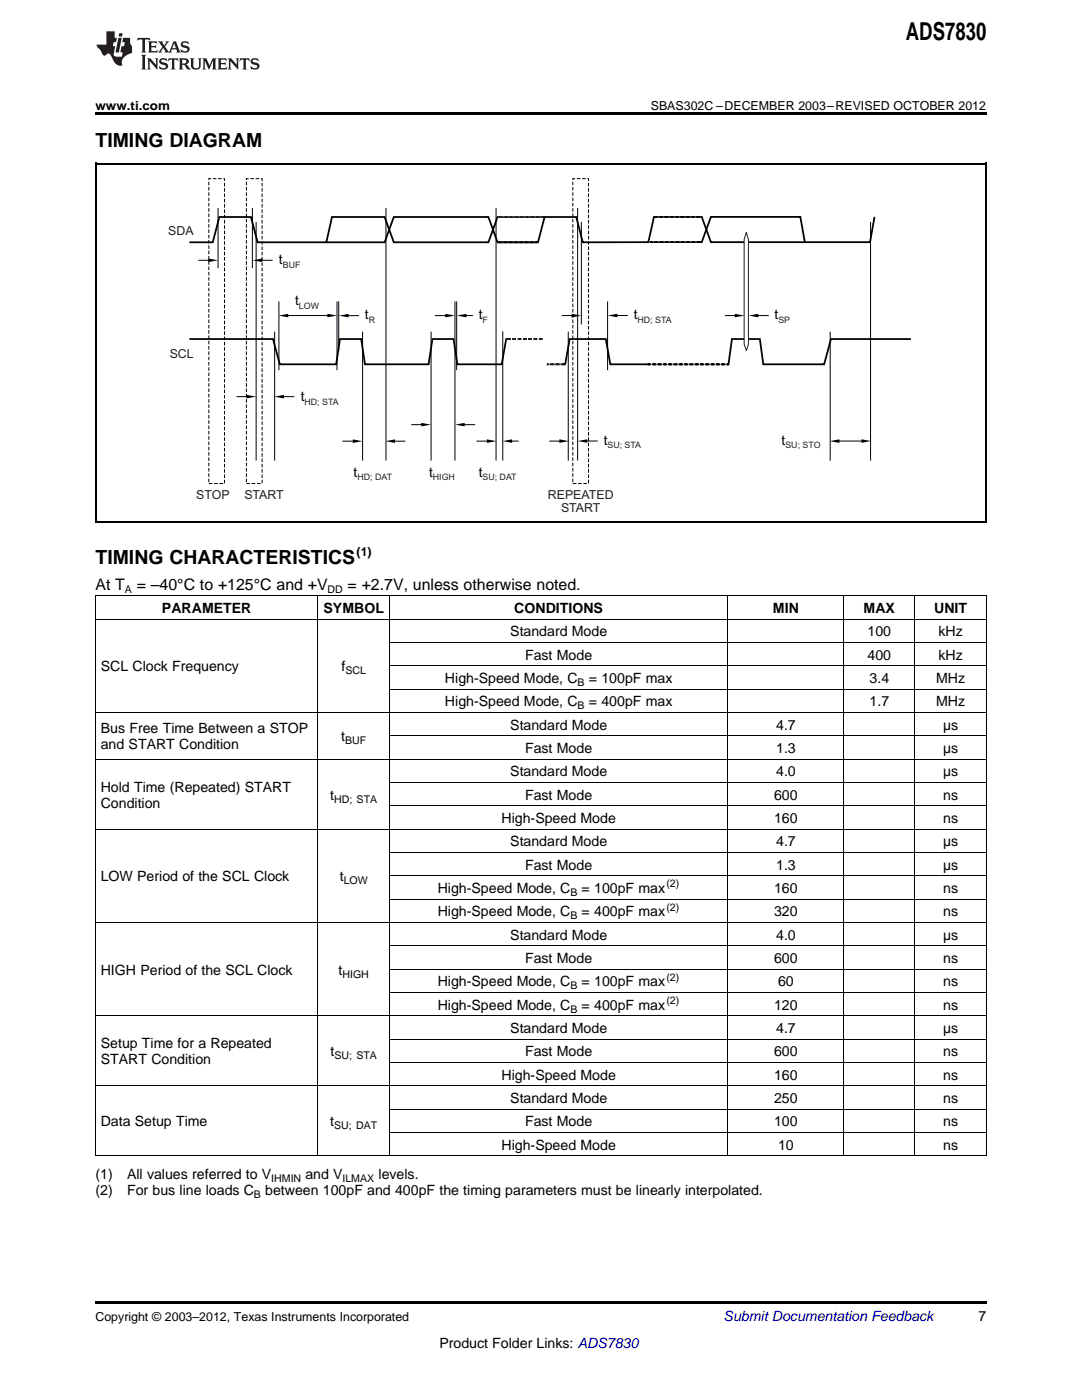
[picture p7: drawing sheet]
<svg xmlns="http://www.w3.org/2000/svg" width="216mm" height="279mm" viewBox="0 0 216 279" stroke-linecap="round" stroke-linejoin="round" font-family="sans-serif">
<path d="M37.8 67.7h16.7l1.3 5h11.3l.7-5h4.3l.7 5h12.7l.8-5h4.2l.8 5h8.8l.9-5h7.2l.9 5h3.7l.9-5h7.2l.9 5h23.6l.6-5h5.6l.7 5h12.1l1.4-5h16" fill="none" stroke="#000" stroke-width=".35"/>
<g fill="none" stroke="#000" stroke-width=".2">
<path d="M39.6 51.9h2.7M51.1 44.3v47.6M51.6 51.9h2.8M47.2 79.2h2.7M56 79.2h2.7M56.8 63h9.2M68.8 63h2.8M86.8 63h2.8M92.4 63h2M112.1 63h2.7M122.5 63h2.8M144.6 63h2.7"/>
<path d="M150.6 63h2.8M68.3 88h2.8M78.1 88h2.8M82.1 84.7h2.7M92 84.7h2.8M95.1 88h2.7M101.5 88h2M109.6 88h2.7M116.5 88h2.8M166.8 88h5.8"/>
</g>
<g fill="#000">
<path d="M41.6 51.6l1.9 .3-1.9 .4zM50.4 51.9l1.9-.3v.7zM49.2 78.8l1.9 .4-1.9 .3zM54.7 79.2l2-.4v.7zM55.6 63l1.9-.4v.7zM65.3 62.6l1.9 .4-1.9 .3zM67.6 63l1.9-.4v.7zM88.9 62.6l1.9 .4-1.9 .3zM91.2 63l1.9-.4v.7zM114.1 62.6l1.9 .4-1.9 .3zM121.3 63l1.9-.4v.7zM146.6 62.6l1.9 .4-1.9 .3z"/>
<path d="M149.4 63l1.9-.4v.7zM70.4 87.7l1.9 .3-1.9 .4zM76.9 88l1.9-.3v.7zM84.1 84.4l1.9 .3-1.9 .4zM90.8 84.7l1.9-.3v.7zM97.1 87.7l2 .3-2 .4zM100.3 88l1.9-.3v.7zM111.6 87.7l1.9 .3-1.9 .4zM115.3 88l1.9-.3v.7zM165.6 88l1.9-.3v.7zM171.9 87.7l1.9 .3-1.9 .4z"/>
</g>
<g fill="#fff">
<path d="M101.2 67.3h11.3v6.2h-11.3z"/>
<path d="M129.1 67.3h16v6.2h-16z"/>
<path d="M101 67.7h7.2z"/>
</g>
<path d="M101 67.7h7.2z" fill="none" stroke="#231f20" stroke-width=".35" stroke-dasharray=".7 .4" stroke-linecap="butt"/>
<path d="M109.1 72.7h3.7z" fill="#fff"/>
<path d="M109.1 72.7h3.7z" fill="none" stroke="#231f20" stroke-width=".35" stroke-dasharray=".7 .4" stroke-linecap="butt"/>
<path d="M129 72.7h16.4z" fill="#fff"/>
<path d="M129 72.7h16.4z" fill="none" stroke="#000" stroke-width=".35" stroke-dasharray=".7 .4" stroke-linecap="butt"/>
<path d="M108.5 43.3h-9.2l-1.8 5.1h-18.9l-1.9-5.1h-10.5l-1.1 5.1h-13.7l-1.3-5.1h-6.3l-1.3 5.1h-4.7" fill="none" stroke="#000" stroke-width=".35"/>
<g fill="#fff">
<path d="M99.5 42.8h9l-1.6 6h-8.4z"/>
<path d="M99.4 43.3h9.5z"/>
</g>
<path d="M99.4 43.3h9.5z" fill="none" stroke="#231f20" stroke-width=".35" stroke-dasharray=".7 .4" stroke-linecap="butt"/>
<path d="M99.3 48.4h7.9z" fill="#fff"/>
<path d="M99.3 48.4h7.9z" fill="none" stroke="#231f20" stroke-width=".35" stroke-dasharray=".7 .4" stroke-linecap="butt"/>
<path d="M129.4 48.3h10.6l1.9-5h17.8l.9 5M174.5 43.3l-.9 5h-31.7l-1.9-5h-9.5l-1.1 5-13.1 .1-1.3-5.1h-6.3l-1.4 5.1h-8l-1.8-5.1h-18.9l-1.9 5.1h-11.6" fill="none" stroke="#000" stroke-width=".35"/>
<g fill="#fff">
<path d="M130.7 42.1l9.1-.1v2.4h-9.1z"/>
<path d="M129.9 47l9.9-.2v2.5h-10.5z"/>
<path d="M130.7 43.3h9.2z"/>
</g>
<path d="M130.7 43.3h9.2z" fill="none" stroke="#000" stroke-width=".35" stroke-dasharray=".7 .4" stroke-linecap="butt"/>
<path d="M129.7 48.3h10.2z" fill="#fff"/>
<path d="M129.7 48.3h10.2z" fill="none" stroke="#000" stroke-width=".35" stroke-dasharray=".7 .4" stroke-linecap="butt"/>
<g fill="none" stroke="#000" stroke-width=".2">
<path d="M43.5 41.5v12M50.4 41.5v12M77 41.5v50.4M99 41.5v50.4M115.3 41.5v50.4M116 44.3v20.4M173.7 44.3v47.6M54.8 66.2v25.7M55.7 60.2v13.7M67.2 60.2v13.7M67.6 60.1v9.9M72.4 66.2v25.7"/>
<path d="M86 66.2v25.7M90.8 60.1v31.8M91.1 60.2v13.7M100.3 66.1v25.8M113.4 66.2v25.7M121.2 60.2v13.7M165.7 66.2v25.7"/>
</g>
<path d="M148.9 46.4l.4 1.4v20.9l-.4 1.3-.4-1.3v-20.9z" fill="#fff"/>
<path d="M148.9 46.4l.4 1.4v20.9l-.4 1.3-.4-1.3v-20.9z" fill="none" stroke="#231f20" stroke-width=".2"/>
<path d="M41.7 35.7h3.1v60.8h-3.1zM49.2 35.7h3.1v60.8h-3.1zM114.3 35.7h3.1v60.8h-3.1z" fill="none" stroke="#000" stroke-width=".2" stroke-dasharray=".7 .4" stroke-linecap="butt"/>
<g fill="#231f20">
<path d="M27.5 7.6l-.1 .5 .4-.2h.6v.1v2.1l-.2 .4h1l-.3-.4v-2.1l.1-.1h.5l.5 .2-.2-.5zM29.5 8.3l.2 .3v1.5l-.2 .4h1.8l.2-.6a1.04 1.04 0 0 1-1.3 .2v-.7h.6l.3 .2v-.6l-.3 .2h-.6v-.6l.8-.1 .4 .3-.2-.5zM31.5 8.3l.9 1.1-.9 1.1h.8l-.2-.2 .5-.7 .4 .7-.2 .2h1.5l-.1-.2 .1-.4h.9l.1 .4-.2 .2h1l-.3-.3-.7-1.9h-.5l-.9 2-.8-1 .9-1h-.8l.1 .3-.3 .5-.4-.6 .2-.2zM34.7 8.6l.4 1h-.7zM36.3 8.4a.63 .63 0 0 0-.2 .7 .63 .63 0 0 0 .6 .4l.6 .2 .1 .2a.75 .75 0 0 1-.7 .4 .75 .75 0 0 1-.6-.5l.1 .7 .1-.1a1.11 1.11 0 0 0 1.5-.6 1.13 1.13 0 0 0-1.2-.8l-.1-.4a1.04 1.04 0 0 1 1.2 .2l-.2-.5-.1 .1-.5-.2zM28.2 10.9l.2 .4v2.2l-.2 .4h1l-.3-.4v-2.2l.3-.4zM29.3 11.6l.3 .4v1.5l-.3 .4h.8l-.2-.4v-1.3l1.5 1.7v-1.9l.2-.4h-.7l.2 .4v.9l-1.1-1.3zM32 11.8a.62 .62 0 0 0-.2 .7 .62 .62 0 0 0 .6 .4l.6 .1 .1 .3a.76 .76 0 0 1-.7 .3 .76 .76 0 0 1-.6-.4l.1 .7 .1-.1a1.11 1.11 0 0 0 1.5-.6 1.13 1.13 0 0 0-1.2-.8l-.1-.4a1.04 1.04 0 0 1 1.2 .2l-.2-.6-.1 .1-.5-.1zM33.7 11.6l-.2 .6a.61 .61 0 0 1 .8-.3v1.6l-.2 .4h.9l-.2-.4v-1.6a.63 .63 0 0 1 .8 .3l-.2-.6zM35.6 11.6l.3 .4v1.5l-.3 .4h1l-.2-.2v-.8l.5 .2a.76 .76 0 0 0 1.2 .7l-1-1a.58 .58 0 0 0 .6-.5 .58 .58 0 0 0-.5-.6zM36.4 11.9h.1a.45 .45 0 0 1 .5 .1 .45 .45 0 0 1 .1 .5l-.7 .2zM37.9 11.6l.2 .2a2.17 2.17 0 0 0 .3 1.9 .99 .99 0 0 0 1.6-.6v-1.1l.2-.4h-.7l.2 .2a1.92 1.92 0 0 1-.2 1.8 .6 .6 0 0 1-.9-.5v-1.1l.2-.4zM40.4 11.6l.2 .4v1.5l-.2 .4h.7l-.2-.4v-1.4l.8 1.8 .8-1.8v1.4l-.2 .4h.9l-.2-.4v-1.5l.2-.4h-.8l-.6 1.5-.6-1.5zM43.4 11.6l.2 .4v1.5l-.2 .4h1.8l.2-.6a1.04 1.04 0 0 1-1.3 .1v-.6h.5l.4 .2v-.6l-.4 .2h-.5v-.7h.8l.3 .3-.1-.6zM45.5 11.6l.2 .4v1.5l-.2 .4h.7l-.2-.4v-1.3l1.5 1.7v-1.9l.2-.4h-.7l.2 .4v.9l-1.1-1.3zM47.9 11.6l-.1 .6a.61 .61 0 0 1 .8-.3v1.6l-.3 .4h1l-.3-.4 .1-1.6a.63 .63 0 0 1 .7 .3l-.1-.6zM50.2 11.8a.62 .62 0 0 0-.2 .7 .62 .62 0 0 0 .6 .4l.6 .1 .2 .3a.76 .76 0 0 1-.8 .3 .76 .76 0 0 1-.6-.4l.1 .7 .2-.1a1.11 1.11 0 0 0 1.5-.6 1.13 1.13 0 0 0-1.3-.8l-.1-.4a1.04 1.04 0 0 1 1.2 .2l-.1-.6-.2 .1-.5-.1z"/>
<path d="M21.2 6.3v2.6h-1.9l.1 .4 .7 .9a.91 .91 0 0 0 1 .8 .56 .56 0 0 1 .5-.3 .56 .56 0 0 1 .5 .3l.4 .8a1.53 1.53 0 0 0 1.9 1.2 1.54 1.54 0 0 1 1-2.1l.9-.3v-1.4a1.52 1.52 0 0 1-.3-1.6h-1.4l-.2 .8h.5l-.2 .8h-.4l-.2 1v.2l.4 .1-.2 .8a1.93 1.93 0 0 1-1.6-.3l.3-1.8h-.5l.2-.8h.4l.2-.8h-.4v-1.3zM23.6 7.6l-.6 2.9h.7l.6-2.9zM23.8 6.6l-.1 .7h.6l.2-.7z"/>
</g>
<path d="M19 22.5h177.8v.5h-177.8zM19 259.7h177.8v.5h-177.8z" fill="#000"/>
<g fill="none" stroke="#000" stroke-width=".2">
<path d="M19 118.9h177.8M19.1 119v111.7M63.4 119v111.7M77.7 119v111.7M145.2 119v111.7M168.3 119v111.7M182.5 119v111.7M196.8 119v111.7M19 123.6h177.8M77.7 137.5h119.1M77.7 132.9h119.1M77.7 128.2h119.1"/>
<path d="M19 151.5h177.8M19 142.2h177.8M77.7 156.2h119.1M77.7 146.8h119.1M19 165.5h177.8M77.7 179.4h119.1M77.7 174.8h119.1M77.7 170.1h119.1M77.7 160.8h119.1M19 184.1h177.8M77.7 198.1h119.1M77.7 193.4h119.1"/>
<path d="M77.7 188.8h119.1M19 216.7h177.8M19 202.7h177.8M77.7 212h119.1M77.7 207.4h119.1M19 230.7h177.8M77.7 226h119.1M77.7 221.4h119.1"/>
</g>
<path d="M19 32.6h177.8M19.2 32.5v71.9M196.7 32.5v71.9M19 104.2h177.8" fill="none" stroke="#000" stroke-width=".35"/>
<text font-size="4.9" x="180.8" y="7.9">ADS7830</text>
<g font-size="3.9">
<text x="19" y="29.3">TIMING DIAGRAM</text>
<text x="19" y="112.5">TIMING CHARACTERISTICS</text>
</g>
<g font-size="3.2">
<text x="19" y="117.7">At T</text>
<text x="27.3" y="117.7">= –40°C to +125°C and +V</text>
<text x="69.4" y="117.7">= +2.7V, unless otherwise noted.</text>
</g>
<g font-size="2.8">
<text x="32.3" y="122.3">PARAMETER</text>
<text x="64.6" y="122.3">SYMBOL</text>
<text x="102.6" y="122.3">CONDITIONS</text>
<text x="154.2" y="122.3">MIN</text>
<text x="172.3" y="122.3">MAX</text>
<text x="186.4" y="122.3">UNIT</text>
<text x="101.8" y="127">Standard Mode</text>
<text x="104.8" y="131.7">Fast Mode</text>
<text x="173.1" y="127">100</text>
<text x="173.1" y="131.7">400</text>
<text x="187.3" y="127">kHz</text>
<text x="187.3" y="131.7">kHz</text>
<text x="20.1" y="134">SCL Clock Frequency</text>
<text x="68.2" y="134">f</text>
<text x="88.8" y="136.3">High-Speed Mode, C</text>
<text x="117.5" y="136.3">= 100pF max</text>
<text x="173.5" y="136.3">3.4</text>
<text x="186.8" y="136.3">MHz</text>
<text x="88.8" y="141">High-Speed Mode, C</text>
<text x="117.5" y="141">= 400pF max</text>
<text x="173.5" y="141">1.7</text>
<text x="186.8" y="141">MHz</text>
<text x="20.1" y="146.4">Bus Free Time Between a STOP</text>
<text x="20.1" y="149.5">and START Condition</text>
<text x="68.1" y="148">t</text>
<text x="101.8" y="145.6">Standard Mode</text>
<text x="154.9" y="145.6">4.7</text>
<text x="188.2" y="145.6">µs</text>
<text x="101.8" y="154.9">Standard Mode</text>
<text x="104.8" y="150.3">Fast Mode</text>
<text x="154.9" y="150.3">1.3</text>
<text x="154.9" y="154.9">4.0</text>
<text x="188.2" y="150.3">µs</text>
<text x="188.2" y="154.9">µs</text>
<text x="20.1" y="158">Hold Time (Repeated) START</text>
<text x="20.1" y="161.2">Condition</text>
<text x="65.9" y="159.6">t</text>
<text x="104.8" y="159.6">Fast Mode</text>
<text x="154.4" y="159.6">600</text>
<text x="188.2" y="159.6">ns</text>
<text x="100.1" y="164.3">High-Speed Mode</text>
<text x="154.4" y="164.3">160</text>
<text x="188.2" y="164.3">ns</text>
<text x="101.8" y="168.9">Standard Mode</text>
<text x="104.8" y="173.6">Fast Mode</text>
<text x="154.9" y="168.9">4.7</text>
<text x="154.9" y="173.6">1.3</text>
<text x="188.2" y="168.9">µs</text>
<text x="188.2" y="173.6">µs</text>
<text x="20.1" y="175.9">LOW Period of the SCL Clock</text>
<text x="67.8" y="175.9">t</text>
<text x="87.3" y="178.2">High-Speed Mode, C</text>
<text x="116.1" y="178.2">= 100pF max</text>
<text x="154.4" y="178.2">160</text>
<text x="188.2" y="178.2">ns</text>
<text x="87.3" y="182.9">High-Speed Mode, C</text>
<text x="116.1" y="182.9">= 400pF max</text>
<text x="154.4" y="182.9">320</text>
<text x="188.2" y="182.9">ns</text>
<text x="101.8" y="187.5">Standard Mode</text>
<text x="154.9" y="187.5">4.0</text>
<text x="188.2" y="187.5">µs</text>
<text x="20.1" y="194.5">HIGH Period of the SCL Clock</text>
<text x="67.6" y="194.5">t</text>
<text x="87.3" y="196.8">High-Speed Mode, C</text>
<text x="104.8" y="192.2">Fast Mode</text>
<text x="116.1" y="196.8">= 100pF max</text>
<text x="154.4" y="192.2">600</text>
<text x="155.3" y="196.8">60</text>
<text x="188.2" y="192.2">ns</text>
<text x="188.2" y="196.8">ns</text>
<text x="87.3" y="201.5">High-Speed Mode, C</text>
<text x="116.1" y="201.5">= 400pF max</text>
<text x="154.4" y="201.5">120</text>
<text x="188.2" y="201.5">ns</text>
<text x="20.1" y="209.2">Setup Time for a Repeated</text>
<text x="101.8" y="206.2">Standard Mode</text>
<text x="154.9" y="206.2">4.7</text>
<text x="188.2" y="206.2">µs</text>
<text x="20.1" y="212.4">START Condition</text>
<text x="66" y="210.8">t</text>
<text x="100.1" y="215.5">High-Speed Mode</text>
<text x="104.8" y="210.8">Fast Mode</text>
<text x="154.4" y="210.8">600</text>
<text x="154.4" y="215.5">160</text>
<text x="188.2" y="210.8">ns</text>
<text x="188.2" y="215.5">ns</text>
<text x="101.8" y="220.1">Standard Mode</text>
<text x="154.4" y="220.1">250</text>
<text x="188.2" y="220.1">ns</text>
<text x="20.1" y="224.8">Data Setup Time</text>
<text x="65.9" y="224.8">t</text>
<text x="104.8" y="224.8">Fast Mode</text>
<text x="154.4" y="224.8">100</text>
<text x="188.2" y="224.8">ns</text>
<text x="100.1" y="229.4">High-Speed Mode</text>
<text x="155.3" y="229.4">10</text>
<text x="188.2" y="229.4">ns</text>
<text x="19" y="235.3">(1)</text>
<text x="19" y="238.5">(2)</text>
<text x="25.4" y="235.3">All values referred to V</text>
<text x="25.4" y="238.5">For bus line loads C</text>
<text x="52.9" y="238.5">between 100pF and 400pF the timing parameters must be linearly interpolated.</text>
<text x="60.9" y="235.3">and V</text>
<text x="75.5" y="235.3">levels.</text>
<text x="195.3" y="263.6">7</text>
<text x="87.7" y="269">Product Folder Links: ADS7830</text>
</g>
<text font-size="2.8" fill="#0000c8" x="144.4" y="263.6">Submit Documentation Feedback</text>
<g font-size="2.7">
<text x="55.7" y="52.7">t</text>
<text x="58.9" y="60.9">t</text>
<text x="72.8" y="63.7">t</text>
<text x="95.6" y="63.7">t</text>
<text x="126.5" y="63.7">t</text>
<text x="154.6" y="63.7">t</text>
<text x="60" y="80.1">t</text>
<text x="120.5" y="88.7">t</text>
<text x="156" y="88.7">t</text>
<text x="70.6" y="95.1">t</text>
<text x="85.6" y="95.1">t</text>
<text x="95.5" y="95.1">t</text>
</g>
<g font-size="2.5">
<text x="19" y="21.9">www.ti.com</text>
<text x="129.9" y="21.9">SBAS302C –DECEMBER 2003–REVISED OCTOBER 2012</text>
<text x="71.2" y="111">(1)</text>
<text x="19" y="263.6">Copyright © 2003–2012, Texas Instruments Incorporated</text>
</g>
<g font-size="2.5" fill="#231f20">
<text x="33.6" y="47">SDA</text>
<text x="33.9" y="71.3">SCL</text>
<text x="39.1" y="99.5">STOP</text>
<text x="48.8" y="99.5">START</text>
<text x="109.3" y="99.5">REPEATED</text>
<text x="111.9" y="102.3">START</text>
</g>
<g font-size="2.1">
<text x="24.9" y="118.3">A</text>
<text x="65.4" y="118.3">DD</text>
<text x="68.9" y="134.5">SCL</text>
<text x="115.3" y="136.9">B</text>
<text x="115.3" y="141.5">B</text>
<text x="68.9" y="148.5">BUF</text>
<text x="66.7" y="160.2">HD; STA</text>
<text x="68.6" y="176.5">LOW</text>
<text x="113.8" y="178.8">B</text>
<text x="133" y="177.1">(2)</text>
<text x="113.8" y="183.4">B</text>
<text x="133" y="181.8">(2)</text>
<text x="68.3" y="195.1">HIGH</text>
<text x="113.8" y="197.4">B</text>
<text x="133" y="195.7">(2)</text>
<text x="113.8" y="202.1">B</text>
<text x="133" y="200.4">(2)</text>
<text x="66.7" y="211.4">SU; STA</text>
<text x="66.7" y="225.4">SU; DAT</text>
<text x="50.7" y="239">B</text>
<text x="54.1" y="235.9">IHMIN</text>
<text x="68.3" y="235.9">ILMAX</text>
</g>
<g font-size="1.8" fill="#231f20">
<text x="56.4" y="53.4">BUF</text>
<text x="59.7" y="61.6">LOW</text>
<text x="73.6" y="64.4">R</text>
<text x="96.3" y="64.4">F</text>
<text x="127.2" y="64.4">HD; STA</text>
<text x="155.3" y="64.4">SP</text>
<text x="60.8" y="80.8">HD; STA</text>
<text x="121.2" y="89.4">SU; STA</text>
<text x="156.7" y="89.5">SU; STO</text>
<text x="71.3" y="95.8">HD; DAT</text>
<text x="86.4" y="95.8">HIGH</text>
<text x="96.3" y="95.8">SU; DAT</text>
</g>
</svg>
